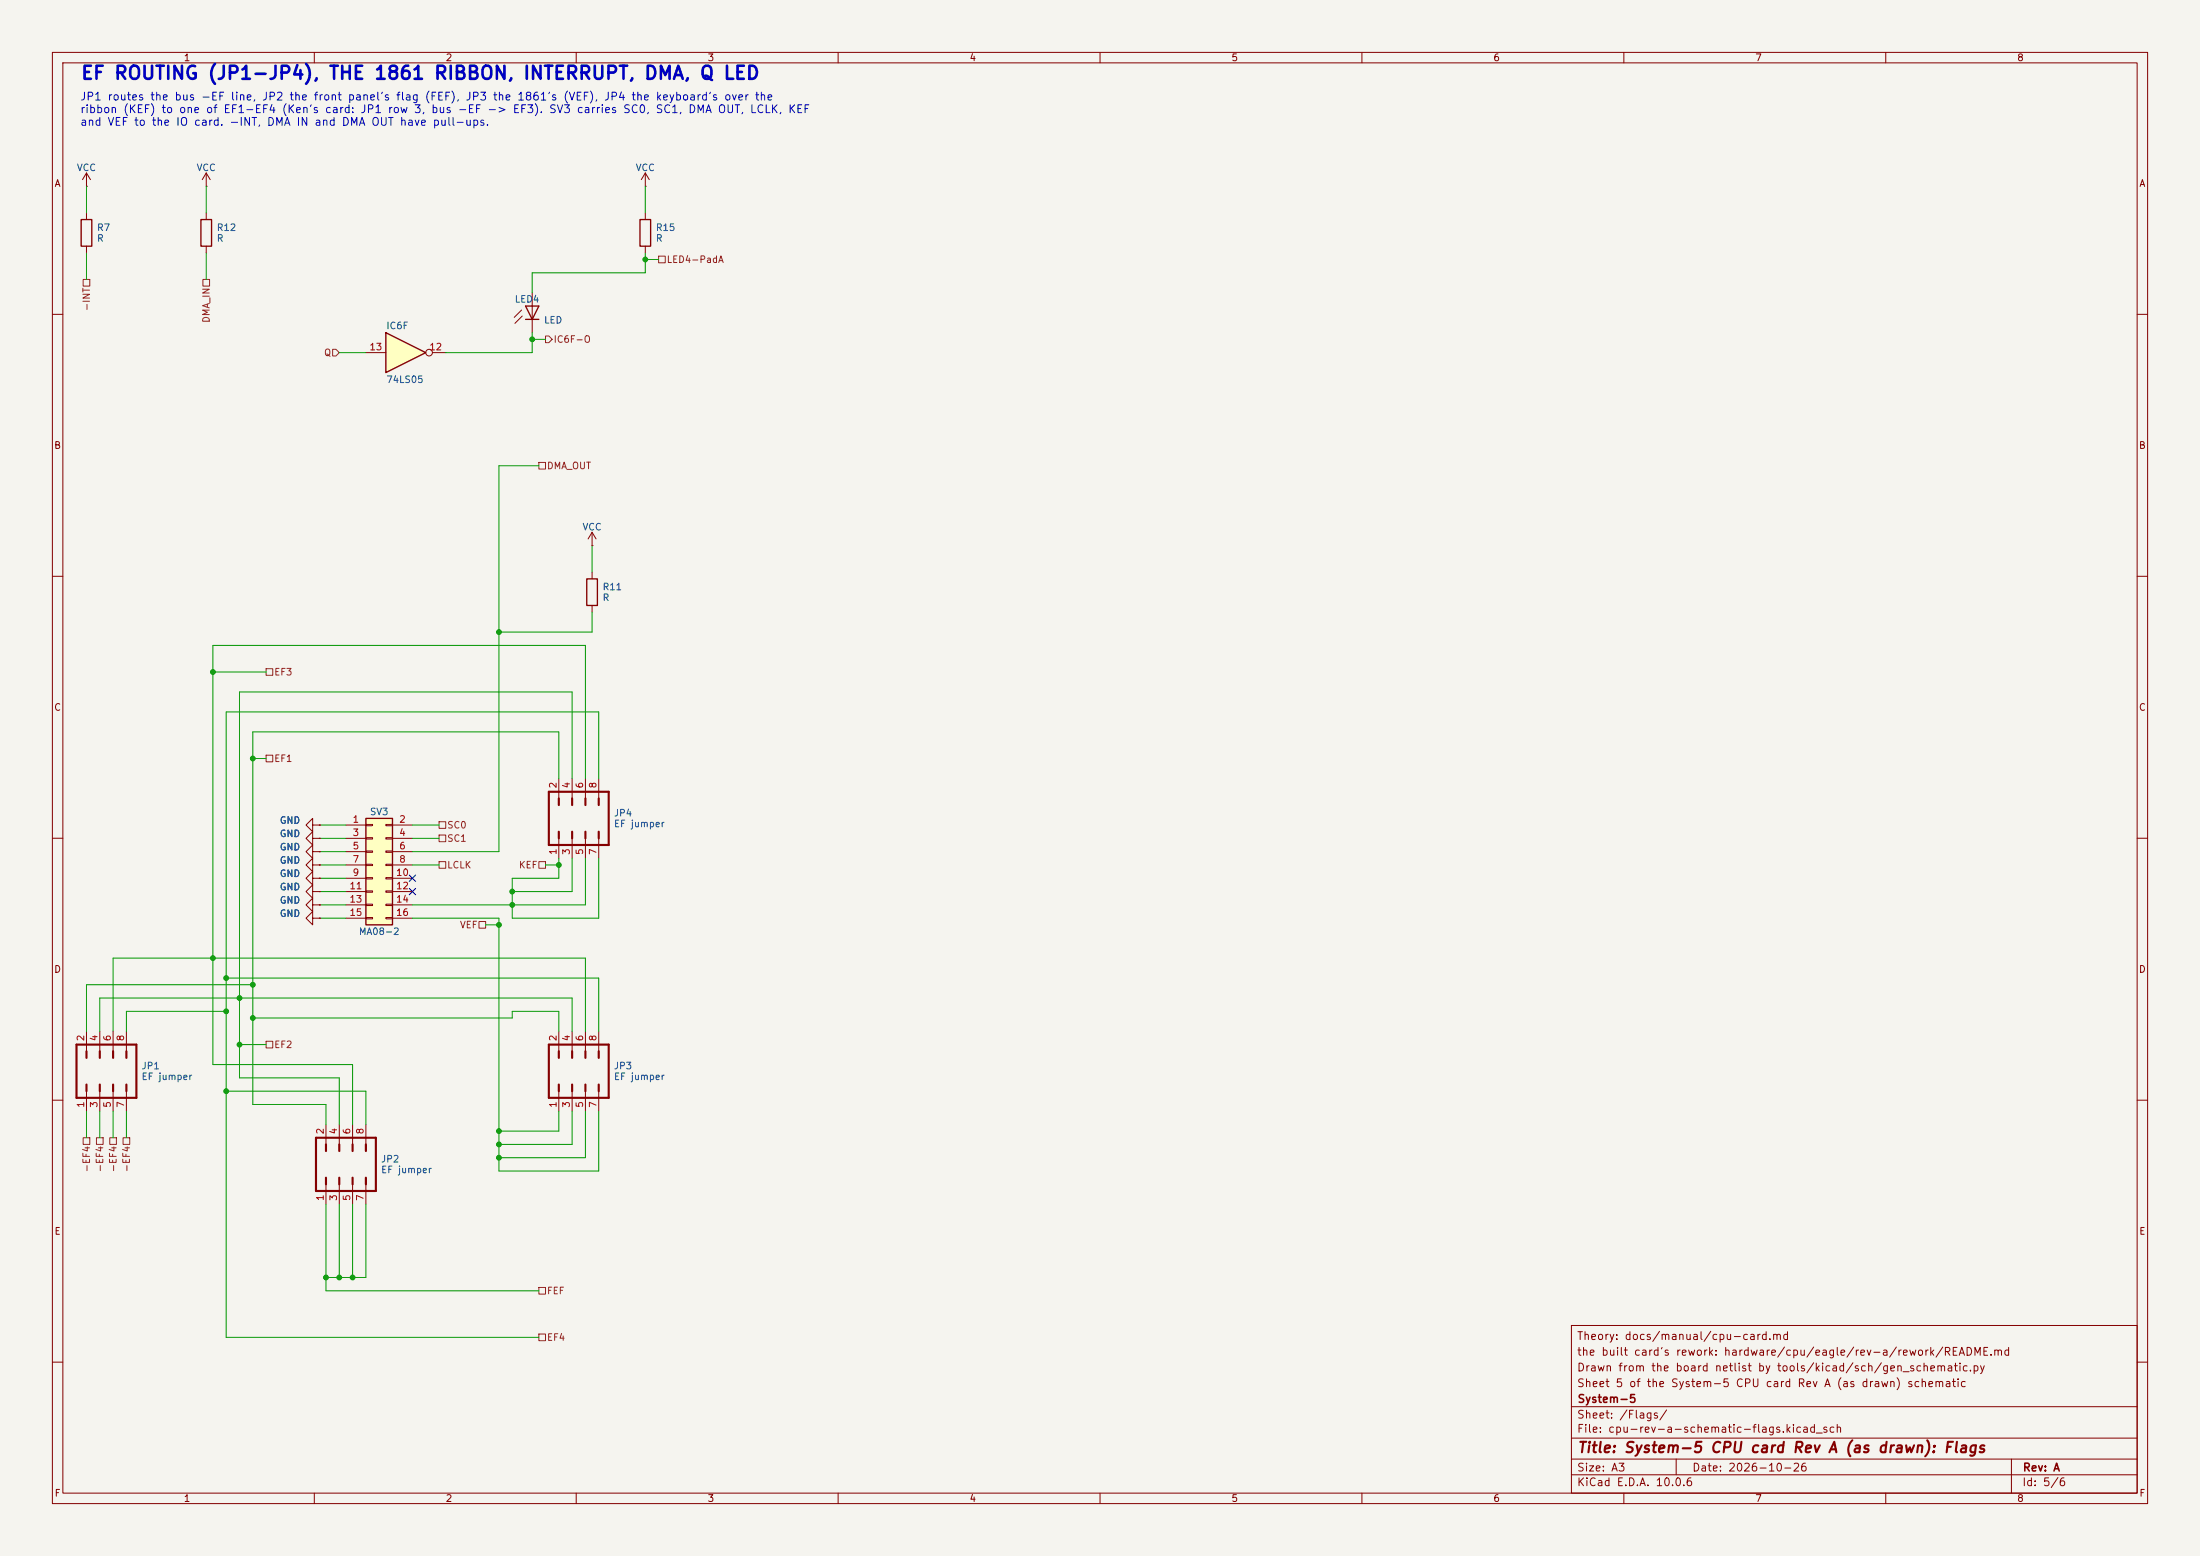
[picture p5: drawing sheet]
<svg xmlns="http://www.w3.org/2000/svg" width="420mm" height="297mm" viewBox="0 0 420 297" stroke-linecap="round" stroke-linejoin="round" font-family="sans-serif">
<path d="M0 0h420v297h-420z" fill="#f5f4ef" stroke="#f5f4ef" stroke-width=".19"/>
<g fill="none" stroke="#840000" stroke-width=".19">
<path d="M10 10h400v277h-400zM12 12h396v273h-396zM60 10v2M110 10v2M160 10v2M210 10v2M260 10v2M310 10v2M360 10v2M10 60h2M408 60h2M10 110h2"/>
<path d="M113 109.2v1.3M113 115.6v1.2M408 110h2M10 160h2M408 160h2M106.7 196.9v3.8M109.2 196.9v3.8M111.8 196.9v3.8M114.3 196.9v3.8M10 210h2M106.7 208.3v3.8M109.2 208.3v3.8"/>
<path d="M111.8 208.3v3.8M114.3 208.3v3.8M408 210h2M300 253h108v32h-108zM10 260h2M300 278.5h108M300 274.5h108M300 268.5h108M320 278.5v3M384 278.5v6.5M408 260h2M60 285v2"/>
<path d="M110 285v2M160 285v2M210 285v2M260 285v2M300 281.5h108M310 285v2M360 285v2"/>
</g>
<path d="M104.8 199.4h11.4v10.2h-11.4zM106.7 200.7v1.2M106.7 207v1.3M109.2 200.7v1.2M109.2 207v1.3M111.8 200.7v1.2M111.8 207v1.3M114.3 200.7v1.2M114.3 207v1.3" fill="none" stroke="#840000" stroke-width=".41"/>
<path d="M112 110.5h2v5.1h-2z" fill="none" stroke="#840000" stroke-width=".25"/>
<path d="M69.8 156.2h5.1v20.3h-5.1z" fill="#ffffc2"/>
<path d="M15.5 41.9h2v5.1h-2zM38.4 41.9h2v5.1h-2zM100.3 58.4h2.6l-1.3 2.6zM122.2 41.9h2v5.1h-2zM100.3 61h2.6M69.8 156.2h5.1v20.3h-5.1z" fill="none" stroke="#840000" stroke-width=".25"/>
<g fill="none" stroke="#840000" stroke-width=".19">
<path d="M16.5 35.6h.1M16.5 33v2.6M16.5 33l-.8 1.3M16.5 33l.8 1.3M39.4 35.6h.1M39.4 33v2.6M39.4 33l-.8 1.3M39.4 33l.7 1.3M123.2 35.6h.1M123.2 33v2.6M123.2 33l-.8 1.3M123.2 33l.8 1.3"/>
<path d="M16.5 40.6v1.3M16.5 47v1.3M39.4 40.6v1.3M39.4 47v1.3M99.6 59.2l-1.4 1.4M101.6 55.9v7.6M123.2 40.6v1.3M123.2 47v1.3M99.7 60.3l-1.4 1.4M113 104.1h.1M113 101.6l-.7 1.3M113 101.6l.8 1.3"/>
<path d="M113 101.6v2.5M59.7 157.5v-1.3l-1.3 1.3 1.3 1.3v-1.3h1.3M61 157.5h.1M66 157.5h3.8M69.8 157.4h1.3v.2h-1.3zM69.8 159.9h1.3v.2h-1.3zM73.7 157.4h1.2v.2h-1.2zM73.7 159.9h1.2v.2h-1.2zM74.9 157.5h3.8M59.7 172.7v-1.2l-1.3 1.2 1.3 1.3v-1.3h1.3M59.7 170.2v-1.3l-1.3 1.3 1.3 1.3v-1.3h1.3M59.7 175.3v-1.3l-1.3 1.3 1.3 1.2v-1.2h1.3"/>
<path d="M59.7 167.6v-1.2l-1.3 1.2 1.3 1.3v-1.3h1.3M59.7 165.1v-1.3l-1.3 1.3 1.3 1.3v-1.3h1.3M59.7 162.6v-1.3l-1.3 1.3 1.3 1.2v-1.2h1.3M59.7 160v-1.2l-1.3 1.2 1.3 1.3v-1.3h1.3M61 172.7h.1M61 170.2h.1M61 175.3h.1M61 167.6h.1M61 165.1h.1M61 162.6h.1M61 160h.1M66 160h3.8"/>
<path d="M66 162.6h3.8M66 165.1h3.8M66 167.6h3.8M66 170.2h3.8M66 172.7h3.8M66 175.3h3.8M69.8 162.4h1.3v.3h-1.3zM69.8 165h1.3v.2h-1.3zM69.8 167.5h1.3v.3h-1.3zM69.8 170.1h1.3v.2h-1.3zM69.8 172.6h1.3v.2h-1.3zM69.8 175.1h1.3v.3h-1.3z"/>
<path d="M73.7 162.4h1.2v.3h-1.2zM73.7 165h1.2v.2h-1.2zM73.7 167.5h1.2v.3h-1.2zM73.7 170.1h1.2v.2h-1.2zM73.7 172.6h1.2v.2h-1.2zM73.7 175.1h1.2v.3h-1.2zM74.9 160h3.8M74.9 162.6h3.8M74.9 165.1h3.8M74.9 167.6h3.8M74.9 170.2h3.8M74.9 172.7h3.8"/>
<path d="M74.9 175.3h3.8M16.5 196.9v3.8M19 196.9v3.8M21.6 196.9v3.8M24.1 196.9v3.8M16.5 208.3v3.8M19 208.3v3.8M21.6 208.3v3.8M24.1 208.3v3.8M62.2 214.6v3.8M64.8 214.6v3.8M67.3 214.6v3.8"/>
<path d="M69.8 214.6v3.8M62.2 226.1v3.8M64.8 226.1v3.8M67.3 226.1v3.8M69.8 226.1v3.8"/>
</g>
<g fill="none" stroke="#840000" stroke-width=".41">
<path d="M14.6 199.4h11.4v10.2h-11.4zM16.5 200.7v1.2M16.5 207v1.3M19 200.7v1.2M19 207v1.3M21.6 200.7v1.2M21.6 207v1.3M24.1 200.7v1.2M24.1 207v1.3M60.3 217.2h11.5v10.1h-11.5zM62.2 218.4v1.3M64.8 218.4v1.3"/>
<path d="M67.3 218.4v1.3M69.8 218.4v1.3M62.2 224.8v1.3M64.8 224.8v1.3M67.3 224.8v1.3M69.8 224.8v1.3"/>
</g>
<path d="M73.7 63.5l7.6 3.8-7.6 3.8z" fill="#ffffc2"/>
<path d="M73.7 63.5l7.6 3.8-7.6 3.8z" fill="none" stroke="#840000" stroke-width=".25"/>
<g fill="none" stroke="#840000" stroke-width=".19">
<path d="M69.8 67.3h3.9M82.5 67.3h2.6M61 157.5h.1M106.7 148.6v3.8M109.2 148.6v3.8M111.8 148.6v3.8M114.3 148.6v3.8M61 160h.1M61 162.6h.1M61 165.1h.1M61 167.6h.1M61 175.3h.1"/>
<path d="M61 170.2h.1M61 172.7h.1M106.7 160v3.8M109.2 160v3.8M111.8 160v3.8M114.3 160v3.8"/>
<circle cx="81.9" cy="67.3" r=".63"/>
</g>
<path d="M104.8 151.1h11.4v10.2h-11.4zM106.7 152.4v1.3M106.7 158.8v1.2M109.2 152.4v1.3M109.2 158.8v1.2M111.8 152.4v1.3M111.8 158.8v1.2M114.3 152.4v1.3M114.3 158.8v1.2" fill="none" stroke="#840000" stroke-width=".41"/>
<g fill="none" stroke="#725600" stroke-width=".19">
<path d="M15.9 53.3h1.2v1.3h-1.2zM38.7 53.3h1.3v1.3h-1.3zM125.7 48.9h1.3v1.3h-1.3zM63.5 66.7h.6l.7 .6-.7 .6h-.6zM104.1 64.1h.7l.6 .7-.6 .6h-.7zM102.9 88.3h1.2v1.2h-1.2zM50.8 127.6h1.3v1.3h-1.3zM50.8 144.1h1.3v1.3h-1.3zM83.8 159.4h1.3v1.3h-1.3zM83.8 156.8h1.3v1.3h-1.3zM83.8 164.5h1.3v1.2h-1.3zM91.4 175.9h1.3v1.3h-1.3z"/>
<path d="M102.9 164.5h1.2v1.2h-1.2zM50.8 198.8h1.3v1.2h-1.3zM15.9 217.2h1.2v1.2h-1.2zM18.4 217.2h1.3v1.2h-1.3zM21 217.2h1.2v1.2h-1.2zM23.5 217.2h1.3v1.2h-1.3zM102.9 254.6h1.2v1.3h-1.2zM102.9 245.7h1.2v1.3h-1.2z"/>
</g>
<g fill="none" stroke="#009600" stroke-width=".19">
<path d="M16.5 35.6v5M39.4 35.6v5M123.2 35.6v5M16.5 48.3v5M39.4 48.3v5M123.2 49.5h2.5M123.2 48.3v3.8h-21.6v3.8M64.8 67.3h5M101.6 63.5v3.8h-16.5M101.6 64.8h2.5M102.9 88.9h-7.7v73.7h-16.5M113 116.8v3.9h-17.8"/>
<path d="M113 104.1v5.1M40.6 128.3h10.2M48.3 144.8h2.5M61 157.5h5M78.7 157.5h5.1M106.7 148.6v-8.9h-58.4v71.1h13.9v3.8M109.2 148.6v-16.5h-63.5v73.6h19.1v8.9M111.8 148.6v-25.4h-71.2v80h26.7v11.4M114.3 148.6v-12.7h-71.1v119.4h59.7M61 160h5M61 165.1h5M61 175.3h5"/>
<path d="M61 172.7h5M61 170.2h5M61 167.6h5M61 162.6h5M78.7 175.3h16.5v48.2h19.1v-11.4M78.7 160h5.1M78.7 165.1h5.1M92.7 176.5h2.5M104.1 165.1h2.6M106.7 163.8v3.8h-8.9v7.7h16.5v-11.5M109.2 163.8v6.4h-11.4M111.8 163.8v8.9h-33.1"/>
<path d="M19 196.9v-6.4h90.2v6.4M21.6 196.9v-14h90.2v14M43.2 193h-19.1v3.9M43.2 186.7h71.1v10.2M45.7 199.4h5.1M48.3 194.3h49.5v-1.3h8.9v3.9M48.3 188h-31.8v8.9M16.5 212.1v5.1M19 212.1v5.1M21.6 212.1v5.1M24.1 212.1v5.1M43.2 208.3h26.6v6.3"/>
<path d="M106.7 212.1v3.8h-11.5M109.2 212.1v6.3h-14M111.8 212.1v8.9h-16.6M62.2 229.9v16.5h40.7M64.8 229.9v13.9M67.3 229.9v13.9M69.8 229.9v13.9h-7.6"/>
</g>
<path d="M78.1 169.6l1.2 1.2M78.1 167l1.2 1.2M79.3 169.6l-1.2 1.2M79.3 167l-1.2 1.2" fill="none" stroke="#000084" stroke-width=".19"/>
<g fill="#009600" stroke="#009600" stroke-width=".19">
<circle cx="62.2" cy="243.8" r=".46"/>
<circle cx="64.8" cy="243.8" r=".46"/>
<circle cx="67.3" cy="243.8" r=".46"/>
<circle cx="95.2" cy="218.4" r=".46"/>
<circle cx="95.2" cy="215.9" r=".46"/>
<circle cx="95.2" cy="221" r=".46"/>
<circle cx="48.3" cy="194.3" r=".46"/>
<circle cx="48.3" cy="144.8" r=".46"/>
<circle cx="123.2" cy="49.5" r=".46"/>
<circle cx="101.6" cy="64.8" r=".46"/>
<circle cx="43.2" cy="208.3" r=".46"/>
<circle cx="45.7" cy="199.4" r=".46"/>
<circle cx="45.7" cy="190.5" r=".46"/>
<circle cx="43.2" cy="193" r=".46"/>
<circle cx="40.6" cy="182.9" r=".46"/>
<circle cx="48.3" cy="188" r=".46"/>
<circle cx="43.2" cy="186.7" r=".46"/>
<circle cx="95.2" cy="176.5" r=".46"/>
<circle cx="40.6" cy="128.3" r=".46"/>
<circle cx="106.7" cy="165.1" r=".46"/>
<circle cx="97.8" cy="170.2" r=".46"/>
<circle cx="97.8" cy="172.7" r=".46"/>
<circle cx="95.2" cy="120.7" r=".46"/>
</g>
<text font-size="2.5" fill="#0000c2" x="15.3" y="15.8">EF ROUTING (JP1-JP4), THE 1861 RIBBON, INTERRUPT, DMA, Q LED</text>
<text font-size="2" fill="#840000" x="301" y="277.8">Title: System-5 CPU card Rev A (as drawn): Flags</text>
<g font-size="1.5" fill="#0000c2">
<text x="15.2" y="19.5">JP1 routes the bus -EF line, JP2 the front panel's flag (FEF), JP3 the 1861's (VEF), JP4 the keyboard's over the</text>
<text x="15.2" y="22">ribbon (KEF) to one of EF1-EF4 (Ken's card: JP1 row 3, bus -EF -&gt; EF3). SV3 carries SC0, SC1, DMA OUT, LCLK, KEF</text>
<text x="15.2" y="24.4">and VEF to the IO card. -INT, DMA IN and DMA OUT have pull-ups.</text>
</g>
<g font-size="1.5" fill="#840000">
<text x="300.9" y="256.1">Theory: docs/manual/cpu-card.md</text>
<text x="300.9" y="262.1">Drawn from the board netlist by tools/kicad/sch/gen_schematic.py</text>
<text x="300.9" y="259.1">the built card's rework: hardware/cpu/eagle/rev-a/rework/README.md</text>
<text x="300.9" y="265.1">Sheet 5 of the System-5 CPU card Rev A (as drawn) schematic</text>
<text x="301" y="268.1">System-5</text>
<text x="300.9" y="273.8">File: cpu-rev-a-schematic-flags.kicad_sch</text>
<text x="300.9" y="271.1">Sheet: /Flags/</text>
<text x="300.9" y="281.2">Size: A3</text>
<text x="322.9" y="281.2">Date: 2026-10-26</text>
<text x="386" y="281.2">Rev: A</text>
<text x="300.9" y="284">KiCad E.D.A. 10.0.6</text>
<text x="385.9" y="284">Id: 5/6</text>
</g>
<g font-size="1.3" fill="#840000">
<text x="35" y="12">1</text>
<text x="85" y="12">2</text>
<text x="135" y="12">3</text>
<text x="185" y="12">4</text>
<text x="235" y="12">5</text>
<text x="285" y="12">6</text>
<text x="335" y="12">7</text>
<text x="385" y="12">8</text>
<text x="10.3" y="36">A</text>
<text x="408.3" y="36">A</text>
<text x="10.2" y="86">B</text>
<text x="408.2" y="86">B</text>
<text x="10.2" y="136">C</text>
<text x="408.2" y="136">C</text>
<text x="10.2" y="186">D</text>
<text x="408.2" y="186">D</text>
<text x="10.3" y="236">E</text>
<text x="408.3" y="236">E</text>
<text x="10.3" y="286">F</text>
<text x="35" y="287">1</text>
<text x="85" y="287">2</text>
<text x="135" y="287">3</text>
<text x="185" y="287">4</text>
<text x="235" y="287">5</text>
<text x="285" y="287">6</text>
<text x="335" y="287">7</text>
<text x="385" y="287">8</text>
<text x="408.3" y="286">F</text>
</g>
<g font-size="1.3" fill="#006464">
<text x="14.6" y="33">VCC</text>
<text x="37.4" y="33">VCC</text>
<text x="121.2" y="33">VCC</text>
<text x="18.4" y="44.4">R7</text>
<text x="18.4" y="46.4">R</text>
<text x="41.3" y="44.4">R12</text>
<text x="41.3" y="46.4">R</text>
<text x="125.1" y="44.4">R15</text>
<text x="125.1" y="46.4">R</text>
<text x="98.2" y="58.1">LED4</text>
<text x="73.6" y="63.1">IC6F</text>
<text x="103.8" y="62.1">LED</text>
<text x="73.6" y="73.4">74LS05</text>
<text x="111.1" y="101.5">VCC</text>
<text x="114.9" y="113">R11</text>
<text x="114.9" y="115">R</text>
<text x="70.5" y="155.9">SV3</text>
<text x="53.3" y="160.1">GND</text>
<text x="53.3" y="157.5">GND</text>
<text x="117.1" y="156.1">JP4</text>
<text x="117.1" y="158.2">EF jumper</text>
<text x="53.3" y="167.7">GND</text>
<text x="53.3" y="165.2">GND</text>
<text x="53.3" y="162.6">GND</text>
<text x="53.3" y="172.8">GND</text>
<text x="53.3" y="170.2">GND</text>
<text x="53.3" y="175.3">GND</text>
<text x="68.4" y="178.8">MA08-2</text>
<text x="26.9" y="204.4">JP1</text>
<text x="26.9" y="206.5">EF jumper</text>
<text x="117.1" y="204.4">JP3</text>
<text x="117.1" y="206.5">EF jumper</text>
<text x="72.6" y="222.2">JP2</text>
<text x="72.6" y="224.2">EF jumper</text>
</g>
<g font-size="1.3" fill="#725600">
<text x="127.2" y="50.5">LED4-PadA</text>
<text x="17.5" y="59.5" transform="rotate(-90 17.5 59.5)">-INT</text>
<text x="40.3" y="61.7" transform="rotate(-90 40.3 61.7)">DMA_IN</text>
<text x="105.6" y="65.7">IC6F-O</text>
<text x="61.8" y="68.3">Q</text>
<text x="104.3" y="89.9">DMA_OUT</text>
<text x="52.2" y="129.2">EF3</text>
<text x="52.2" y="145.7">EF1</text>
<text x="85.3" y="161">SC1</text>
<text x="85.3" y="158.4">SC0</text>
<text x="85.3" y="166.1">LCLK</text>
<text x="98.9" y="166.1">KEF</text>
<text x="87.7" y="177.5">VEF</text>
<text x="52.2" y="200.4">EF2</text>
<text x="17.5" y="223.9" transform="rotate(-90 17.5 223.9)">-EF4</text>
<text x="20" y="223.9" transform="rotate(-90 20 223.9)">-EF4</text>
<text x="22.6" y="223.9" transform="rotate(-90 22.6 223.9)">-EF4</text>
<text x="25.1" y="223.9" transform="rotate(-90 25.1 223.9)">-EF4</text>
<text x="104.3" y="247.3">FEF</text>
<text x="104.3" y="256.2">EF4</text>
</g>
<g font-size="1.3" fill="#a90000">
<text x="70.4" y="67.2">13</text>
<text x="81.8" y="67.2">12</text>
<text x="106.5" y="150.6" transform="rotate(-90 106.5 150.6)">2</text>
<text x="109.1" y="150.6" transform="rotate(-90 109.1 150.6)">4</text>
<text x="111.6" y="150.6" transform="rotate(-90 111.6 150.6)">6</text>
<text x="114.2" y="150.6" transform="rotate(-90 114.2 150.6)">8</text>
<text x="67.2" y="157.3">1</text>
<text x="67.2" y="159.9">3</text>
<text x="76.1" y="157.3">2</text>
<text x="76.1" y="159.9">4</text>
<text x="67.2" y="162.4">5</text>
<text x="67.2" y="165">7</text>
<text x="67.2" y="167.5">9</text>
<text x="75.5" y="167.5">10</text>
<text x="76.1" y="162.4">6</text>
<text x="76.1" y="165">8</text>
<text x="106.5" y="163.3" transform="rotate(-90 106.5 163.3)">1</text>
<text x="109.1" y="163.3" transform="rotate(-90 109.1 163.3)">3</text>
<text x="111.6" y="163.3" transform="rotate(-90 111.6 163.3)">5</text>
<text x="114.2" y="163.3" transform="rotate(-90 114.2 163.3)">7</text>
<text x="66.6" y="170">11</text>
<text x="66.6" y="172.6">13</text>
<text x="75.5" y="170">12</text>
<text x="75.5" y="172.6">14</text>
<text x="66.6" y="175.1">15</text>
<text x="75.5" y="175.1">16</text>
<text x="16.4" y="198.9" transform="rotate(-90 16.4 198.9)">2</text>
<text x="18.9" y="198.9" transform="rotate(-90 18.9 198.9)">4</text>
<text x="21.5" y="198.9" transform="rotate(-90 21.5 198.9)">6</text>
<text x="24" y="198.9" transform="rotate(-90 24 198.9)">8</text>
<text x="106.5" y="198.9" transform="rotate(-90 106.5 198.9)">2</text>
<text x="109.1" y="198.9" transform="rotate(-90 109.1 198.9)">4</text>
<text x="111.6" y="198.9" transform="rotate(-90 111.6 198.9)">6</text>
<text x="114.2" y="198.9" transform="rotate(-90 114.2 198.9)">8</text>
<text x="16.4" y="211.6" transform="rotate(-90 16.4 211.6)">1</text>
<text x="18.9" y="211.6" transform="rotate(-90 18.9 211.6)">3</text>
<text x="21.5" y="211.6" transform="rotate(-90 21.5 211.6)">5</text>
<text x="24" y="211.6" transform="rotate(-90 24 211.6)">7</text>
<text x="106.5" y="211.6" transform="rotate(-90 106.5 211.6)">1</text>
<text x="109.1" y="211.6" transform="rotate(-90 109.1 211.6)">3</text>
<text x="111.6" y="211.6" transform="rotate(-90 111.6 211.6)">5</text>
<text x="114.2" y="211.6" transform="rotate(-90 114.2 211.6)">7</text>
<text x="62.1" y="216.6" transform="rotate(-90 62.1 216.6)">2</text>
<text x="64.6" y="216.6" transform="rotate(-90 64.6 216.6)">4</text>
<text x="67.2" y="216.6" transform="rotate(-90 67.2 216.6)">6</text>
<text x="69.7" y="216.6" transform="rotate(-90 69.7 216.6)">8</text>
<text x="62.1" y="229.3" transform="rotate(-90 62.1 229.3)">1</text>
<text x="64.6" y="229.3" transform="rotate(-90 64.6 229.3)">3</text>
<text x="67.2" y="229.3" transform="rotate(-90 67.2 229.3)">5</text>
<text x="69.7" y="229.3" transform="rotate(-90 69.7 229.3)">7</text>
</g>
</svg>
